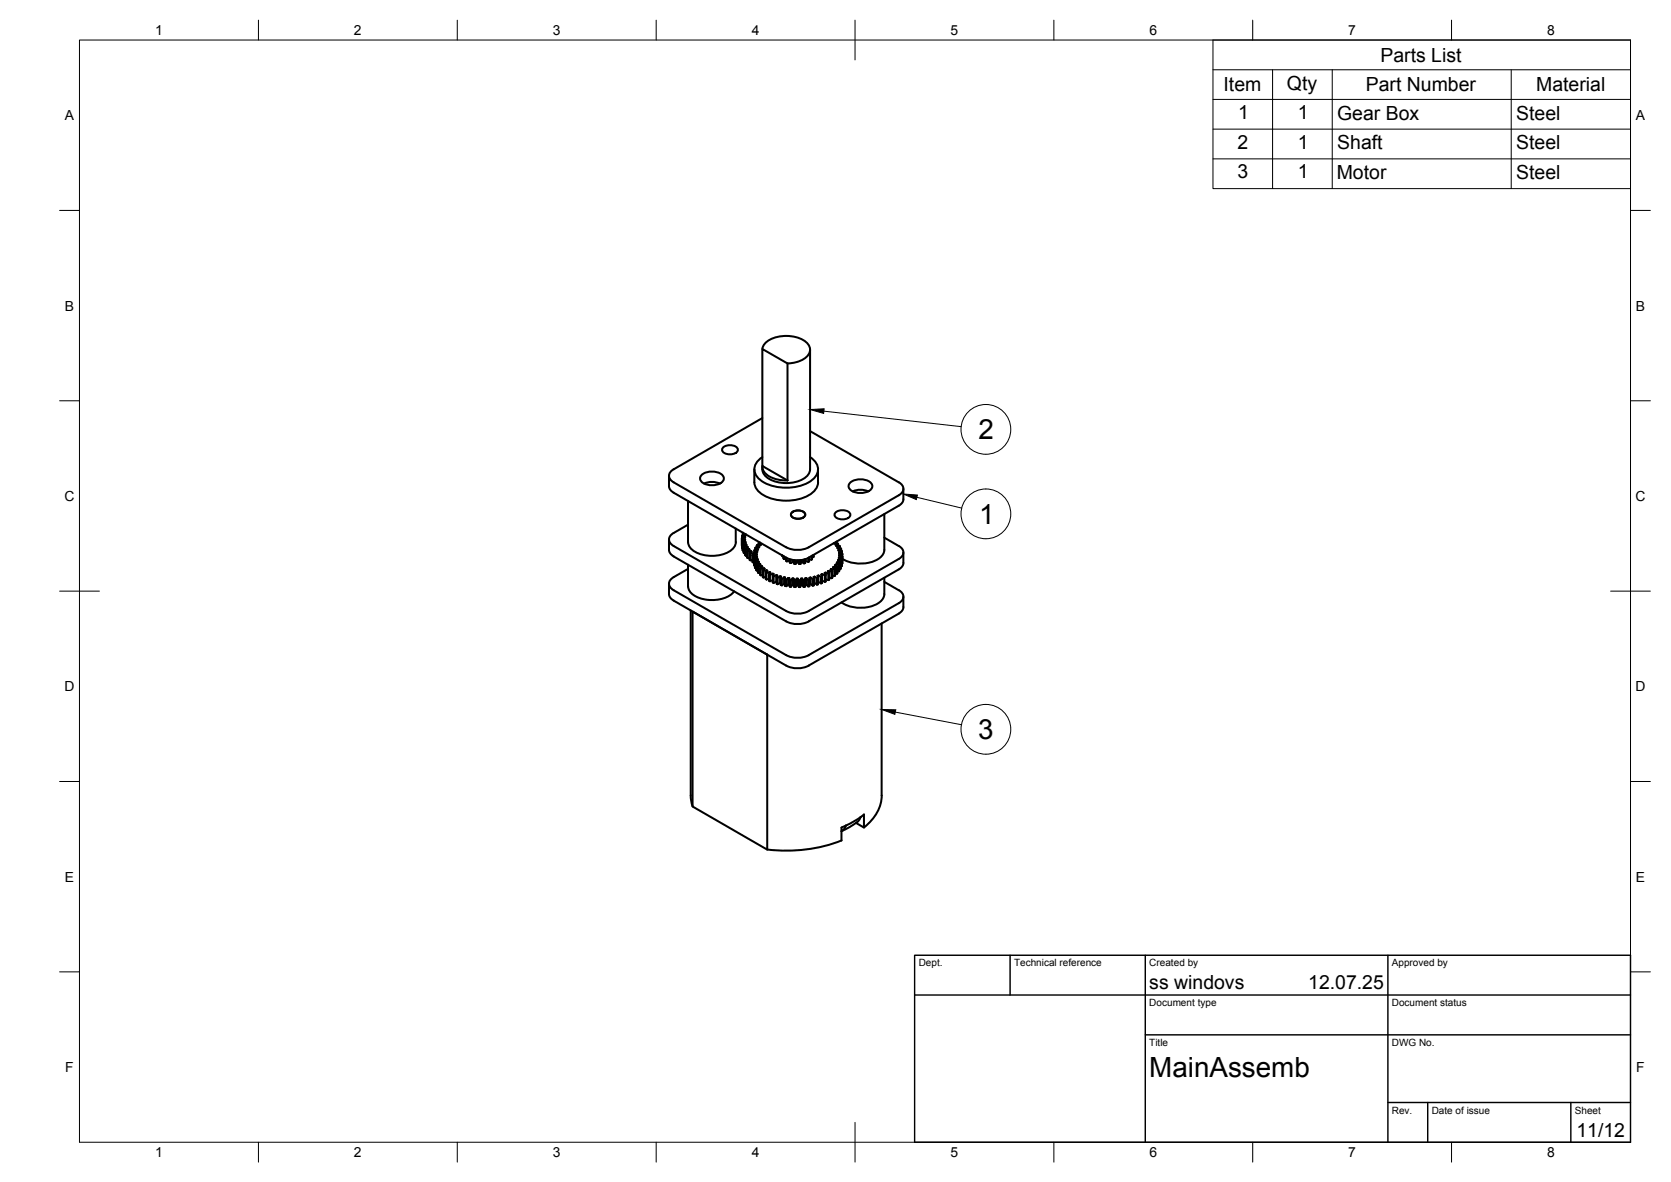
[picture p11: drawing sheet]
<svg xmlns="http://www.w3.org/2000/svg" width="420mm" height="297mm" viewBox="0 0 420 297" stroke-linecap="round" stroke-linejoin="round" font-family="sans-serif">
<!-- layer: Visible -->
<g fill="none" stroke="#000" stroke-width=".51">
<path d="M191.7 87.7a3.9 3.9 0 0 1 3.1-2.9 8.9 8.9 0 0 1 8 1.3 2.54 2.54 0 0 1-1.1 4.3 8.7 8.7 0 0 1-3.7 .9M198 91.3l-6.3-3.6v29.4l6.3 3.6M198 91.3v29.4M203.7 87.9v30a3.7 3.7 0 0 1-3 3 8.9 8.9 0 0 1-8.2-1.2 2.75 2.75 0 0 1-.8-2.4M168.2 119.6l.1 2.9 .3 .7 .8 .6M169.4 117.9a1.73 1.73 0 0 0-1.2 1.7 1.73 1.73 0 0 0 1.2 1.6M176.4 119.4a4.1 4.1 0 0 1 5.5 .4 1.8 1.8 0 0 1-1.9 2.1h-1.3a2.53 2.53 0 0 1-2.7-1.7zM181.8 112.5a2.63 2.63 0 0 1 3.7 .3 1.63 1.63 0 0 1-2 1.4 1.63 1.63 0 0 1-1.9-1.4zM189.7 117.9v3.3a4.6 4.6 0 0 0 3.6 3.9 12.1 12.1 0 0 0 11.1-1.4 3.4 3.4 0 0 0 1.3-2.5v-3.3M191.7 105.1l-22.3 12.8M191.7 114.9a3.3 3.3 0 0 0-.4 5.8 12 12 0 0 0 12.8 0 3.3 3.3 0 0 0 1.6-3 3.3 3.3 0 0 0-2-2.8M191.7 117.1a3.5 3.5 0 0 0 2.9 3.1l2 .5h1.4"/>
<path d="M203.7 108.3l22.3 12.9a1.73 1.73 0 0 1 1.2 1.6 1.73 1.73 0 0 1-1.2 1.7l-22.6 13a6.3 6.3 0 0 1-5.7 0l-28.3-16.3M168.2 135.6l.1 2.9 .3 .7 .8 .6M169.4 139.8l28.3 16.4a6.2 6.2 0 0 0 5.6 0l22.7-13.1 .7-.6 .5-1M169.4 123.8l28.3 16.4a6.2 6.2 0 0 0 5.6 0l22.7-13.1 .7-.6 .5-1M169.4 133.9a1.73 1.73 0 0 0-1.2 1.7 1.73 1.73 0 0 0 1.2 1.6M173 125.9v10.3a3.7 3.7 0 0 0 3 3 8.9 8.9 0 0 0 8.2-1.2l.7-1.2 .1-.6v-3.4M173 131.9l-3.6 2M177.1 121.5l1-.3 1.2-.1 1.7 .4M186.5 135.4v1.6M186.5 137h.1M186.6 135.9v1.8M186.6 135.9v.1l.8 .2 .1 .1-.8 .3 .1 .1"/>
<path d="M186.6 137.5l.1 .2M186.6 134.7l-.1 .7 .9 .1M186.6 134.5v.2l.8 .2v.2l-.9 .1M186.7 136.6v1.6M186.7 138.2l.1 .1M186.8 136.7v1.7M186.8 136.7l.8 .1 .1 .1-.7 .3 .1 .2M186.8 138.3l.2 .1M186.8 134.1v.4M186.8 134l.7 .3v.1l-.9 .2M186.9 133.9l-.1 .1M187 137.2v1.7"/>
<path d="M187 138.8l.1 .2M187 137.4v1.6M187.1 137.4h.8l.1 .1-.6 .4 .1 .1 .8-.1M187.1 139h.3M187.3 135.6v.1M187.3 137.9v1.6M187.3 135.5l.1 .2-.8 .2M187.4 139.5l.5 .1M187.4 136.2v.1M187.5 138v1.6M187.6 136.8v.2M187.9 138.5v1.6"/>
<path d="M187.9 137.4v.2M188 138.6l.9-.1 .1 .1-.5 .4M188 138.6v1.7M188.3 138.2v-.2l.2 .1-.6 .4 .1 .1M188.5 139.1v1.6l.1 .1M188.5 139l.1 .2M188.6 139.2v1.6M188.8 138.5v.2M189.2 139.6l.3 .1M189.4 139.7v1.6M189.4 139v.3M189.5 139l-.9 .2"/>
<path d="M189.5 139.8v1.6M189.5 139.6l.8-.2v-.1l-.8-.2v2.3M189.5 139.2l-.3 .4v1.6M189.5 139.6v.1l.9 .2v.1M189.6 138.9l-.1 .1M189.7 138.4v.5M189.7 138.4l.7 .2v.2M189.9 137.8v.4M190 137.6l-.1 .1 .7 .3v.2M190.3 137.1v.5M190.3 137.1l.6 .3M190.3 139.9l.1 .2-.8 .2 .1 .1"/>
<path d="M190.4 138.8l-.9 .1M190.5 138.2l-.8 .1v.1M190.7 136.5v.5M190.7 136.5l.6 .3-.1 .2M190.8 137.6h-.8M190.9 137.4v.2M191.1 136.4l-.3 .1M191.2 137l-.9 .1M196.7 139.6v.2M196.7 139.8h.3M197 139.7l.1 .8M197.1 139.8v.7"/>
<path d="M199.1 128.9a2.38 2.38 0 0 1 3.4 .3 1.62 1.62 0 0 1-2.3 1.1 1.04 1.04 0 0 1-1-.3 1.04 1.04 0 0 1-.1-1.1zM204 139.7v1M204.2 139.7v.8l-.2 .1h-.6M204.5 139.5v.5M204.6 139.5v.3M204.6 139.8l-.1 .2h-.3M209.7 136.5l.1 .1M210 128.9a2.63 2.63 0 0 1 3.8 .3 1.63 1.63 0 0 1-2 1.3 1.63 1.63 0 0 1-2-1.3zM210.2 136.2v.4M210.2 137.2h.9l.1 .1M210.4 136.1v.5M210.5 137.6l.1 .2h.8"/>
<path d="M210.6 136.6h-.8M210.6 136.5l.1 .2-.6 .3 .1 .2M210.7 136.7v.5M210.8 138.4l.9 .1M211 139l.8 .2M211 139.5v.1M211.2 137.3v.5M211.2 137.3l-.7 .3M211.4 137.8l.1 .2M211.5 138v.5M211.5 138l-.7 .2v.2M211.7 138.5v.1l-.7 .2v.2"/>
<path d="M211.7 138.6v.5M211.8 139.1v.2M213.7 121.3a4.1 4.1 0 0 1 5.6 .4 1.8 1.8 0 0 1-2 2.1l-1.3 .1a2.53 2.53 0 0 1-2.6-1.7zM214.4 123.5l1.1-.4h1.2l1.6 .4M222.4 129.2v9a4.2 4.2 0 0 1-4 3.2 9.2 9.2 0 0 1-6.6-1M222.4 135.1l3.6 2.1M226 137.2a1.73 1.73 0 0 1 1.2 1.6 1.73 1.73 0 0 1-1.2 1.7l-22.6 13a6.3 6.3 0 0 1-5.7 0l-28.3-16.3M227.1 122.8v2.7M227.1 138.8v2.7M168.2 146.7l.1 2.9 .3 .7 .8 .6M169.4 150.9l28.3 16.4a6.2 6.2 0 0 0 5.6 0l22.7-13.1 .7-.6 .5-1.1M169.4 145a1.73 1.73 0 0 0-1.2 1.7 1.73 1.73 0 0 0 1.2 1.6"/>
<path d="M173 141.9v5.4a3.7 3.7 0 0 0 2.9 3 8.8 8.8 0 0 0 8.3-1.2l.4-.5M173 143l-3.6 2M173.7 153.4v46.5l.4 2.8M174.1 153.7l18.8 10.8v49l-18.8-10.8zM187.9 140.1l.1 .1M188.5 140.2h-.5M189.2 140.7l-.6 .1M189.2 141.2l.3 .1M189.5 141.4h.1M189.6 140.3v1.6M189.6 141.9l.1 .2M189.6 140.4v1.7"/>
<path d="M189.6 140.4l.9 .1M189.6 142.1h.2M189.8 140.9v1.7M189.8 142.6l.1 .1M189.9 141.1v1.6M189.9 142.7h.2M190.1 141.6v1.6M190.2 143.3h.4M190.5 140.5v.2M190.5 140.5v.2l-.7 .2 .1 .2h.8M190.6 142.2l.1 1.8v-1.6M190.6 142.2l1.1 .2"/>
<path d="M190.7 141.1v.2M190.7 141.1l.1 .2M190.8 141.3l-.7 .3 .1 1.8-.1-.2M191.1 141.7v.2M191.1 141.7h-.9M191.1 141.7l.1 .1-.6 .4M191.1 142.8v1.6M191.1 143.9l-.4 .1M191.1 142.8l.2 .1M191.3 142.9v1.7l-.2-.2M191.5 142.3v.2M191.7 142.4l-.6 .4"/>
<path d="M191.8 143.3v1.7l.2 .1M191.8 144.5h-.5M191.8 143.3l.2 .2 .8-.2-.1 .3M191.9 143.5v1.6M192.1 142.8v.3M192.1 142.8l-.8 .1M192.1 142.8l.2 .1-.5 .4M192.5 145l-.5 .1M192.8 143.3l.2 .1M192.9 143.4l-.4 .5v1.6l.3 .1-.1-1.6M193.4 145.4l-.7 .2M193.4 144.3l.2 .1v1.7l-.2-.1"/>
<path d="M193.5 143.8v.3M193.5 143.8l-.7 .2-.3-.1M193.5 143.8l.2 .1-.3 .4v1.7M194.3 145.8l-.7 .2M194.3 144.2v.5l.3 .1M194.3 144.2l-.7 .2M194.3 144.2l.3 .1-.3 .4v1.7l.3 .1M194.5 144.9v1.6M195.2 144.5v1.7M195.3 145.1v1.6l.3 .1-.1-1.6M195.3 146.2l-.8 .3M195.3 145.1l.3 .1 .6-.4v1.7l-.7 .3"/>
<path d="M195.5 144.6l-.3-.1-.7 .3M195.5 144.6l-.2 .5M196.2 144.8l.2 .1-.1 .5M196.2 146.5h.2M196.3 145.4v1.6M196.4 145.4h.2M196.4 147l.2 .1M196.6 145.5v1.6M197.1 145.1v1.6M197.4 146.9v.4M197.4 145.3v1.6M197.4 145.1v.5l.3 .1"/>
<path d="M197.4 146.8l-.2-.1-.6 .4M197.4 145.6v1.7M197.4 145.1h-.2l-.6 .3M197.5 147.3h.2M197.6 140.1v.8l.3 .2M197.6 140.5h-.5M197.8 140.2l.1 .9 .7-.3M198.2 145.3v1.6M198.2 145.3l-.5 .4v1.6l.5-.4M198.2 145.2l.3 .1M198.2 146.9h.3M198.4 145.3v1.6"/>
<path d="M198.5 145.3l.1 .5M198.5 146.9l.1 .5M198.6 140.5v.9l.3 .1-.1-.9M198.6 145.8v1.6M198.6 147.4l.3 .1M198.8 145.8v1.7M199.2 145.4l.1 1.6h.2M199.3 145.4l-.4 .4h-.3M199.3 147l-.4 .4M199.3 145.4h.2M199.4 140.7v.4M199.5 141.1l.2 .1"/>
<path d="M199.5 141.1l-.6 .4M199.5 145.4v1.6M199.5 145.4l.2 .5h.3M199.5 147l.2 .5M199.6 140.8l.1 .9M199.7 140.8v.9M199.7 145.9v1.6M199.7 141.7h.3M199.7 147.5h.3M200 145.9v1.6M200 140.8v.9M200.3 145.4v1.7h.3v-1.7"/>
<path d="M200.3 145.4l-.3 .5M200.3 147.1l-.3 .4M200.3 145.4h.3l.3 .5M200.4 140.8v.5M200.4 141.3l-.4 .4M200.4 141.2l.3 .1M200.6 147l.3 .5M200.6 141.3l.3 .4M200.6 140.8v.5M200.9 145.9v1.6M201 140.8v.9M201.2 145.9h-.3"/>
<path d="M201.2 147.5h-.3M201.3 140.8v.9M201.3 141.7h-.3M201.4 140.8l-.1 .9M201.4 145.4v1.7M201.4 145.4l-.2 .5v1.6l.2-.5M201.4 145.4h.3l.4 .4h.3M201.4 147.1l1 .4M201.6 140.7a.74 .74 0 0 0 .6 .9M201.6 141.2h-.2M201.7 145.4v1.6M202.1 145.8v1.7"/>
<path d="M202.2 140.6v1M202.3 145.8v1.7M202.4 140.5v1M202.5 141.5l-.3 .1M202.5 145.3v1.7M202.5 140.9l.7 .3M202.5 147l-.2 .4M202.5 145.3l-.2 .5M202.5 140.5v.4M202.5 145.3h.3l.4 .4M202.5 140.9h.1M202.8 145.3v1.6"/>
<path d="M202.8 146.9l.4 .4M202.8 146.9l-.3 .1M203.2 145.7v1.7M203.2 140.2v1M203.4 140.1v1M203.5 141.1l-.3 .1M203.5 145.7v1.6l-.3 .1M203.5 145.3v2M203.8 145.1v1.7M203.8 146.8l.5 .4 .3-.1M203.8 145.1l-.3 .1v.5h-.3M203.8 146.8h-.2"/>
<path d="M204.3 145.5v1.7M204.6 145v.5h-.1l-.7-.4M204.6 145l.2-.1 .6 .4M204.6 147v.1M204.6 145.3v1.8M204.8 144.9v1.7h-.2M204.8 146.5l.6 .4M205.4 145.3v1.6M205.7 145.2v1.7h-.3M205.7 145.2l-.3 .1M205.8 144.6v1.7M205.8 144.6l-.3 .1 .2 .5"/>
<path d="M205.8 146.3h-.1M205.8 144.6l.7 .3M205.8 146.3l.7 .3M206.4 145v1.6M206.4 145l.3-.1-.2-.5 .2-.1v2.2l-.3 .1M206.7 144.3l.7 .3v1.6l-.7-.3M206.7 145.9v.1M207.3 144l.3 .5v1.6l-.2 .1M207.5 143.9v.4M207.6 144.5l-.2 .1M208.3 144.2v1.6M208.3 143.5v.3"/>
<path d="M208.3 143.5l.8 .2v1.6l-.6-.1M208.3 143.5l-.2 .1 .3 .5-1.1-.1M208.5 144v1.7l-.9-.1M209 143v.2M209 143l.8 .1M209 143l-.2 .1 .5 .4v1.7M209.3 144.7h.5M209.3 143.5l-.2 .2M209.3 145.2l-.2 .1M209.5 142.6l.5 .4-.2 .1M209.6 142.5v.2M209.8 143.1v1.7"/>
<path d="M210 143v1.6M210 144.6l-.2 .2M210.1 141.9v.2M210.4 142.6v1.6M210.4 142.5l-.9 .1M210.5 141.3l-.1 .2 .6 .3v1.6M210.6 142.4l-.2 .1M210.8 140.7v.2M210.8 140.7l-.1 .2 .7 .3-.1 1.8M210.9 140.1v.2M210.9 142v1.6M211.1 141.8l-1.1 .3 .6 .3v1.6l-.2 .2-.4-.1"/>
<path d="M211.1 143.4l-.5 .2M211.3 141.3v1.6M211.3 141.3h-.8v.2M211.3 142.9h-.2M211.4 141.1l-.1 .2M211.6 140.7h-.8M211.6 142.3h-.2M211.7 140.5l-.8-.2v-.2l.9-.1v-.2l-.8-.2v-.1l.8-.2v2.3M211.7 140.5l-.1 1.8v-1.6M211.7 140.5l-.1 .1M211.8 141.6h-.1M211.8 141.5v.1"/>
<path d="M211.8 140.9h.1M221.7 156.7v43.2a10.5 10.5 0 0 1-4.4 8M222.4 145.2v4.1a4.3 4.3 0 0 1-4.1 3.3 9 9 0 0 1-6.7-1.2M222.4 146.2l3.6 2.1M226 148.3a1.73 1.73 0 0 1 1.2 1.6 1.73 1.73 0 0 1-1.2 1.7l-22.6 13a6.3 6.3 0 0 1-5.7 0l-28.3-16.3M227.1 150v2.6M212.7 207.5l-1.1 .4v3.3a39 39 0 0 1-18.7 2.3M215.2 206.8l2 1.2 .1-3.3-2.4 1.6-2.2 1.2M216.4 205.3l-.8 1.3-2 1.2-2 1.1 .7-.6 .4-.8"/>
</g>
<!-- layer: BORDER -->
<g fill="none" stroke="#000" stroke-width=".25">
<path d="M20 10.1h390v276.9h-390zM65 5.1v5M115 5.1v5M165 5.1v5M215 5.1v10M265 5.1v5M315 5.1v5M365 5.1v5M15 52.9h5M410 52.9h5M15 100.7h5M410 100.7h5"/>
<path d="M15 148.6h10M405 148.6h10M15 196.4h5M410 196.4h5M15 244.2h5M410 244.2h5M65 287v5M115 287v5M165 287v5M215 282.1v9.9M265 287v5M315 287v5"/>
<path d="M365 287v5"/>
</g>
<!-- layer: TITLEBLOCK -->
<path d="M230 240.1h180v46.9h-180zM230 250h180M254 240.1v9.9M288 240.1v46.9M349 240.1v46.9M288 260.1h122M349 277.1h61M359 277.1v9.9M395 277.1v9.9" fill="none" stroke="#000" stroke-width=".36"/>
<!-- layer: Parts Lists -->
<path d="M305 10.1h105v37.3h-105zM305 17.5h105M320 17.5v29.9M335 17.5v29.9M380 17.5v29.9M305 25h105M305 32.5h105M305 39.9h105" fill="none" stroke="#000" stroke-width=".25"/>
<!-- layer: Balloons -->
<g fill="none" stroke="#000" stroke-width=".25">
<circle cx="247.9" cy="107.9" r="6.3"/>
<circle cx="247.9" cy="129.1" r="6.3"/>
<circle cx="247.9" cy="183.3" r="6.3"/>
</g>
<!-- layer: 0 -->
<path d="M203.7 102.9l3.5-.2-.1 1.2zM227.1 124.1l3.6 .3-.3 1.1zM221.7 178.3l3.5 .1-.2 1.1z" fill="#000" stroke="#000" stroke-width=".25"/>
<path d="M207.2 103.3l34.5 3.9M230.5 125l11.3 2.7M225.1 179l16.6 3.1" fill="none" stroke="#000" stroke-width=".25"/>
<g font-size="7">
<text x="246" y="110.4">2</text>
<text x="246.2" y="131.7">1</text>
<text x="246" y="185.8">3</text>
<text x="289" y="270.6">MainAssemb</text>
</g>
<g font-size="4.9">
<text x="347.1" y="15.5">Parts List</text>
<text x="307.7" y="23">Item</text>
<text x="323.6" y="22.5">Qty</text>
<text x="343.4" y="23">Part Number</text>
<text x="386.3" y="23">Material</text>
<text x="311.3" y="29.9">1</text>
<text x="326.3" y="29.9">1</text>
<text x="336.2" y="30">Gear Box</text>
<text x="381.3" y="30">Steel</text>
<text x="311.2" y="37.4">2</text>
<text x="326.3" y="37.4">1</text>
<text x="336.3" y="37.5">Shaft</text>
<text x="381.3" y="37.5">Steel</text>
<text x="311.1" y="44.8">3</text>
<text x="326.3" y="44.8">1</text>
<text x="336.1" y="44.9">Motor</text>
<text x="381.3" y="45">Steel</text>
<text x="289" y="248.5">ss windovs</text>
<text x="329" y="248.5">12.07.25</text>
<text x="396.4" y="285.7">11/12</text>
</g>
<g font-size="3.5">
<text x="39" y="8.8">1</text>
<text x="89" y="8.8">2</text>
<text x="139" y="8.8">3</text>
<text x="189" y="8.8">4</text>
<text x="239" y="8.8">5</text>
<text x="289" y="8.8">6</text>
<text x="339" y="8.8">7</text>
<text x="389" y="8.8">8</text>
<text x="16.3" y="30.2">A</text>
<text x="411.3" y="30.2">A</text>
<text x="16.3" y="78">B</text>
<text x="411.3" y="78">B</text>
<text x="16.2" y="125.9">C</text>
<text x="411.2" y="125.9">C</text>
<text x="16.2" y="173.7">D</text>
<text x="411.2" y="173.7">D</text>
<text x="16.3" y="221.6">E</text>
<text x="411.3" y="221.6">E</text>
<text x="16.4" y="269.4">F</text>
<text x="411.4" y="269.4">F</text>
<text x="39" y="290.8">1</text>
<text x="89" y="290.8">2</text>
<text x="139" y="290.8">3</text>
<text x="189" y="290.8">4</text>
<text x="239" y="290.8">5</text>
<text x="289" y="290.8">6</text>
<text x="339" y="290.8">7</text>
<text x="389" y="290.8">8</text>
</g>
<g font-size="2.5">
<text x="231" y="242.9">Dept.</text>
<text x="255" y="242.9">Technical reference</text>
<text x="289" y="242.9">Created by</text>
<text x="350" y="242.9">Approved by</text>
<text x="289" y="252.8">Document type</text>
<text x="350" y="252.8">Document status</text>
<text x="289" y="262.9">Title</text>
<text x="350" y="262.9">DWG No.</text>
<text x="350" y="279.9">Rev.</text>
<text x="360" y="279.9">Date of issue</text>
<text x="396" y="279.9">Sheet</text>
</g>
</svg>
